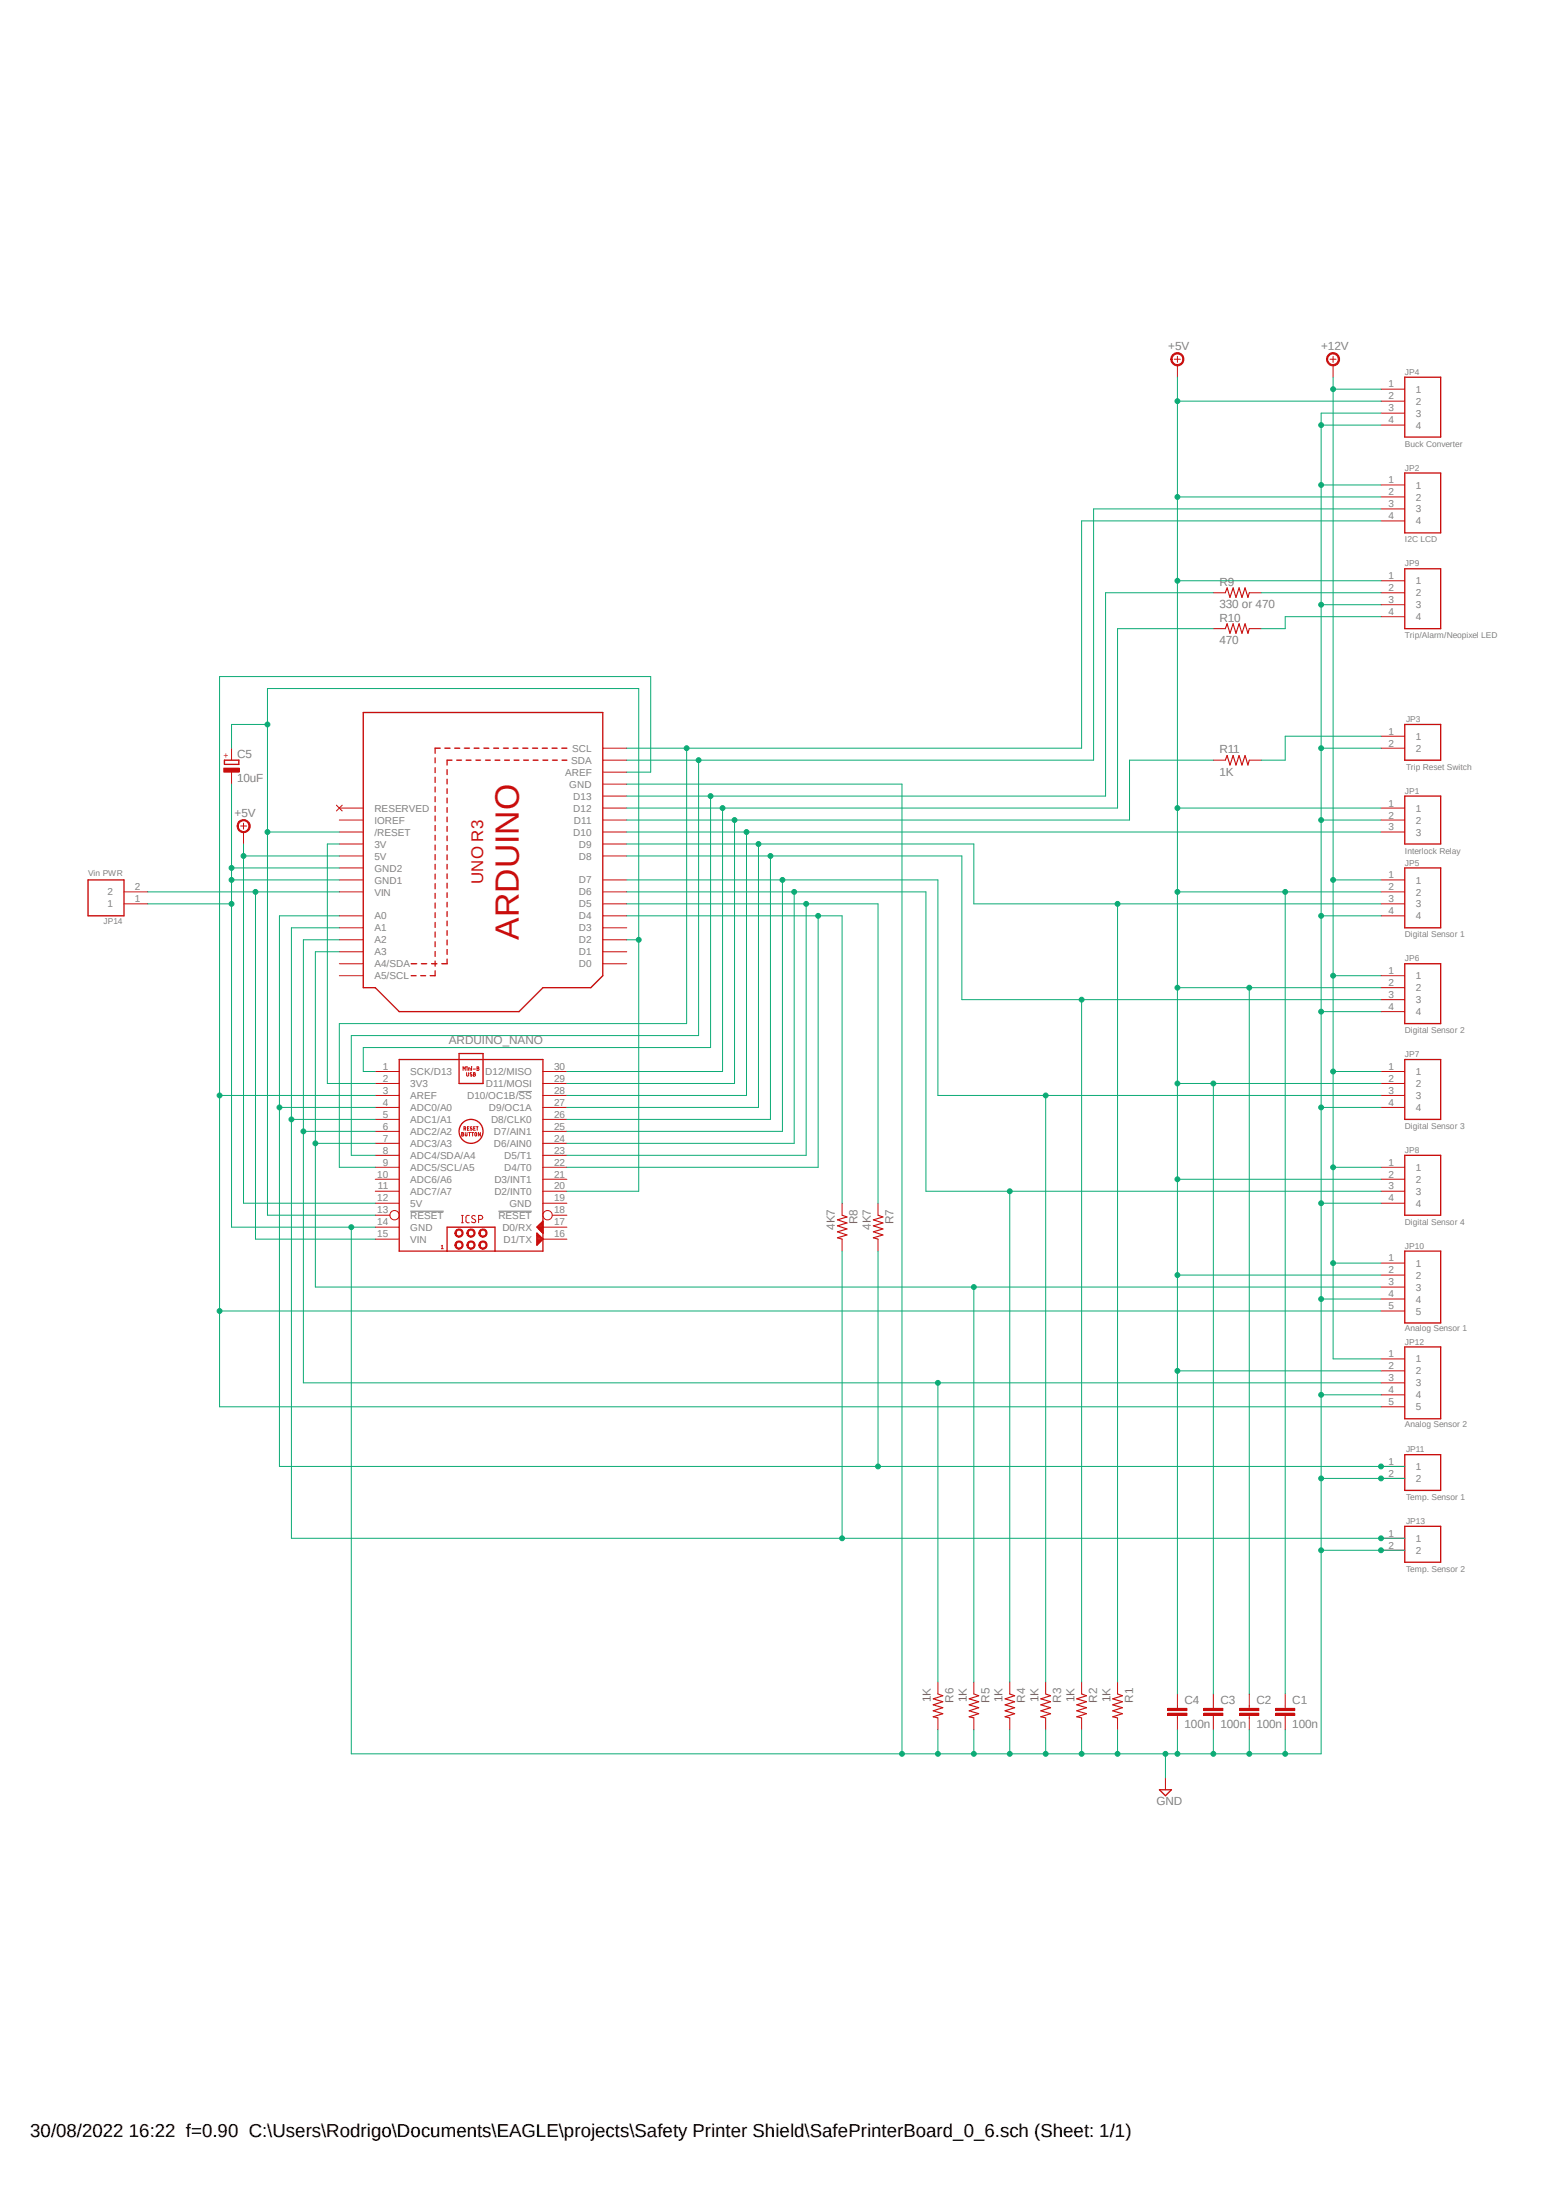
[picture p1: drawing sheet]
<svg xmlns="http://www.w3.org/2000/svg" width="297mm" height="420mm" viewBox="0 0 297 420" stroke-linecap="round" stroke-linejoin="round" font-family="sans-serif">
<path d="M16.4 64.6l270.2 280.5M286.6 64.6l-270.2 280.5" fill="none" stroke="#fff" stroke-width=".19"/>
<path d="M99 208.4h2.5M78.3 231.2h6.4M95.1 231.2h6.4" fill="none" stroke="#808080" stroke-width=".19"/>
<g fill="none" stroke="#c90d0c" stroke-width=".25">
<path d="M69.3 136h45.8v50.3l-2.3 2.3h-9.2l-4.5 4.5h-22.9l-4.6-4.5h-2.3zM83.1 144.7v.9M83.1 146.6v.9M83.1 148.4v1M83.1 150.2v1M83.1 152.1v.9M83.1 153.9v1M83.1 155.8v.9M83.1 157.6v1M83.1 159.5v.9M84 142.8h-.9v1M84.9 142.8h1"/>
<path d="M85.3 146.9v1M85.3 148.8v.8M85.3 150.6v.9M85.3 152.4v.9M85.3 154.2v.9M85.3 156v.9M85.3 157.8v.9M85.3 159.6v.9M86.3 145.1h-1v.9M86.8 142.8h1M87.2 145.1h.9M88.6 142.8h1"/>
<path d="M89 145.1h.9M90.5 142.8h.9M90.8 145.1h.9M92.4 142.8h.9M92.7 145.1h.9M94.2 142.8h1M94.5 145.1h.9M96.1 142.8h.9M96.3 145.1h.9M98 142.8h.9M98.1 145.1h1M99.8 142.8h1"/>
<path d="M99.9 145.1h1M101.6 142.8h1M101.8 145.1h.9M103.5 142.8h1M103.6 145.1h1M105.4 142.8h.9M105.5 145.1h.9M107.2 142.8h1M107.3 145.1h.9M83.1 161.3v1M83.1 163.2v.9M83.1 165v.9"/>
<path d="M83.1 166.9v.9M83.1 168.7v1M83.1 170.6v.9M83.1 172.4v1M83.1 174.2v1M83.1 176.1v.9M83.1 177.9v1M83.1 179.8v.9M85.3 161.4v.9M85.3 163.2v.9M85.3 165v.9M85.3 166.8v.9"/>
<path d="M85.3 168.6v.9M85.3 170.4v.9M85.3 172.3v.8M85.3 174v1M85.3 175.9v.8M85.3 177.7v.9M85.3 179.5v.9M78.5 186.3h.9M78.5 184h1M80.3 186.3h.9M80.4 184h1M82.4 184h1"/>
<path d="M83.1 181.7v.9M83.1 183.5v.9M83.1 185.3v1h-1M85.3 181.3v.9M85.3 183.1v.9h-1"/>
</g>
<g fill="none" stroke="#c90d0c" stroke-width=".19">
<path d="M45.9 157.7h1.2M46.5 157.1v1.2M64.2 153.7l1.1 1.1M64.8 158.8h4.5M64.8 156.5h4.5M64.8 154.3h4.5M65.3 153.7l-1.1 1.1M115.1 158.8h4.5M115.1 156.5h4.5M115.1 154.3h4.5M115.1 152h4.5M115.1 149.7h4.5"/>
<path d="M115.1 147.4h4.5M115.1 142.8h4.5M115.1 145.1h4.5M64.8 179.4h4.5M64.8 177.1h4.5M64.8 174.8h4.5M64.8 170.3h4.5M64.8 168h4.5M64.8 163.4h4.5M64.8 161.1h4.5M64.8 165.7h4.5M115.1 179.4h4.5"/>
<path d="M115.1 177.1h4.5M115.1 174.8h4.5M115.1 172.6h4.5M115.1 170.3h4.5M115.1 168h4.5M115.1 163.4h4.5M115.1 161.1h4.5M64.8 184h4.5M64.8 181.7h4.5M64.8 186.3h4.5M115.1 184h4.5M115.1 181.7h4.5"/>
</g>
<path d="M45.6 156.8a1.27 1.27 0 0 1 2 .2 1.27 1.27 0 0 1-.7 1.9 1.27 1.27 0 0 1-1.6-1.2h.2a1.02 1.02 0 0 1 1.4-1 1.02 1.02 0 0 1 .3 1.7 1.02 1.02 0 0 1-1.6-.3l-.1-.4h-.2z" fill-rule="evenodd" fill="#c90d0c"/>
<path d="M253.9 68.6h1.1M254.5 68v1.2M45.6 156.8a1.27 1.27 0 0 1 2 .2 1.27 1.27 0 0 1-.7 1.9 1.27 1.27 0 0 1-1.6-1.2h.2a1.02 1.02 0 0 1 1.4-1 1.02 1.02 0 0 1 .3 1.7 1.02 1.02 0 0 1-1.6-.3l-.1-.4h-.2zM46.5 158.8v2.3" fill="none" stroke="#c90d0c" stroke-width=".19"/>
<path d="M253.5 67.7a1.26 1.26 0 0 1 2 .2 1.26 1.26 0 0 1-.7 1.9 1.26 1.26 0 0 1-1.6-1.2h.2a1.02 1.02 0 0 1 1.4-1 1.02 1.02 0 0 1 .4 1.7 1.02 1.02 0 0 1-1.7-.3l-.1-.4h-.2z" fill-rule="evenodd" fill="#c90d0c"/>
<path d="M224.2 68.6h1.1M224.7 68v1.2M253.5 67.7a1.26 1.26 0 0 1 2 .2 1.26 1.26 0 0 1-.7 1.9 1.26 1.26 0 0 1-1.6-1.2h.2a1.02 1.02 0 0 1 1.4-1 1.02 1.02 0 0 1 .4 1.7 1.02 1.02 0 0 1-1.7-.3l-.1-.4h-.2zM254.5 69.7v2.3" fill="none" stroke="#c90d0c" stroke-width=".19"/>
<path d="M223.8 67.7a1.26 1.26 0 0 1 2 .2 1.26 1.26 0 0 1-.7 1.9 1.26 1.26 0 0 1-1.6-1.2h.2a1.03 1.03 0 0 1 1.5-.9 1.03 1.03 0 0 1 .2 1.8 1.03 1.03 0 0 1-1.6-.5l-.1-.4h-.2z" fill-rule="evenodd" fill="#c90d0c"/>
<g fill="none" stroke="#c90d0c" stroke-width=".19">
<path d="M223.8 67.7a1.26 1.26 0 0 1 2 .2 1.26 1.26 0 0 1-.7 1.9 1.26 1.26 0 0 1-1.6-1.2h.2a1.03 1.03 0 0 1 1.5-.9 1.03 1.03 0 0 1 .2 1.8 1.03 1.03 0 0 1-1.6-.5l-.1-.4h-.2zM224.7 69.7v2.3M71.6 218.3h4.6M71.6 216h4.6M71.6 213.7h4.6M71.6 211.4h4.6M71.6 209.1h4.6M71.6 206.8h4.6M71.6 204.6h4.6M88.1 216.2l.4 .1-.2 .2 .2 .2-.2 .2h-.2zM88.1 216.5h.2M88.4 204.3v-.6l.2 .3 .2-.3v.6"/>
<path d="M88.6 215.5l.3-.1v-.3h-.3v.7M88.8 215.5l.1 .3M88.8 216.2l.1 .7 .3-.1v-.6M89.1 204.8l.1 .6h.2l.1-.6M89.2 203.7h.1M89.2 203.9v.4M89.2 215.4h.3M89.5 204.3v-.4h.2v.4M89.5 216.2h.3M89.5 215.1h-.3v.7h.3M89.6 216.2v.7M90 203.7h.1"/>
<path d="M90 203.9v.4M90 216.2h.4M90 204.8h-.1l-.2 .2 .3 .1 .1 .3h-.4M90.1 215.1h-.2l-.1 .2 .3 .4h-.4M90.2 216.2v.7M90.3 204.1h.5M90.4 204.8l.3 .1-.1 .2 .2 .2-.2 .1h-.2zM90.4 205.1h.2M90.4 215.4h.2M90.7 216.3h.3v.5l-.2 .1-.2-.2zM90.7 215.1h-.3v.7h.3M90.9 215.1h.4"/>
<path d="M91.1 203.7l.3 .1-.1 .2 .1 .2-.1 .1h-.2zM91.1 204h.2M91.1 215.1v.7M91.7 216.2v.7l-.4-.7v.7M103.6 218.3h4.6M103.6 216h4.6M103.6 213.7h4.6M103.6 211.4h4.6M103.6 209.1h4.6M103.6 206.8h4.6M103.6 204.6h4.6M71.6 236.6h4.6"/>
<path d="M71.6 234.3h4.6M71.6 232h2.8M71.6 229.7h4.6M71.6 227.4h4.6M71.6 225.1h4.6M71.6 222.8h4.6M71.6 220.6h4.6M88.1 233.4h.3M88.1 232h.3M88.3 232v1.4M89.6 232l-.5 .1-.2 .3 .1 .9 .6 .1M90.7 232.2a.35 .35 0 0 0-.5-.1 .35 .35 0 0 0 0 .5l.4 .2a.31 .31 0 0 1 .2 .4 .31 .31 0 0 1-.3 .2l-.5-.1"/>
<path d="M91.4 232.8h.4l.3-.2a.41 .41 0 0 0-.3-.6h-.4v1.4M103.6 236.6h4.6M103.6 234.3h4.6M103.6 229.7h4.6M103.6 227.4h4.6M103.6 225.1h4.6M103.6 222.8h4.6M103.6 220.6h4.6M105.4 232h2.8M160.7 229.7v2.3M160.7 236.6v2.2M167.6 229.7v2.3"/>
<path d="M167.6 236.6v2.2M179 321.1v2.3M179 328v2.2M185.9 321.1v2.3M185.9 328v2.2M192.7 321.1v2.3M192.7 328v2.2M199.6 321.1v2.3M199.6 328v2.2M206.5 321.1v2.3M206.5 328v2.2M213.3 321.1v2.3"/>
<path d="M213.3 328v2.2M222.5 339.4v2.3M222.9 327.1h3.7v.4h-3.7zM222.9 326.1h3.7v.5h-3.7zM224.7 323.4v2.7M224.7 327.5v2.7M229.8 327.1h3.6v.4h-3.6zM229.8 326.1h3.6v.5h-3.6zM231.6 323.4v2.7M231.6 327.5v2.7M236.6 327.1h3.7v.4h-3.7zM236.6 326.1h3.7v.5h-3.7z"/>
<path d="M238.5 323.4v2.7M238.5 327.5v2.7M243.5 327.1h3.6v.4h-3.6zM243.5 326.1h3.6v.5h-3.6zM245.3 323.4v2.7M245.3 327.5v2.7"/>
<circle cx="75.3" cy="232" r=".89"/>
<circle cx="104.5" cy="232" r=".89"/>
</g>
<g fill="none" stroke="#c90d0c" stroke-width=".25">
<path d="M76.2 202.3h27.4v36.5h-27.4zM87.6 201.1h4.6v5.7h-4.6zM85.3 238.8v-4.5h9.2v4.5M221.3 341.7h2.3l-1.1 1.1z"/>
<circle cx="89.9" cy="216" r="2.29"/>
</g>
<path d="M222.9 327.3h3.7M222.9 326.3h3.7M229.8 327.3h3.6M229.8 326.3h3.6M236.6 327.3h3.7M236.6 326.3h3.7M243.5 327.3h3.6M243.5 326.3h3.6" fill="none" stroke="#c90d0c" stroke-width=".42"/>
<path d="M160.7 232l1 .3-1.8 .6 1.8 .6-1.8 .5 1.8 .6-1.8 .6 1.8 .6-1.8 .5 .8 .3M167.6 232l.9 .3-1.8 .6 1.8 .6-1.8 .5 1.8 .6-1.8 .6 1.8 .6-1.8 .5 .9 .3M179 323.4l1 .3-1.9 .6 1.9 .6-1.9 .6 1.9 .5-1.9 .6 1.9 .6-1.9 .5 .9 .3M185.9 323.4l.9 .3-1.8 .6 1.8 .6-1.8 .6 1.8 .5-1.8 .6 1.8 .6-1.8 .5 .9 .3M192.7 323.4l1 .3-1.8 .6 1.8 .6-1.8 .6 1.8 .5-1.8 .6 1.8 .6-1.8 .5 .8 .3M199.6 323.4l.9 .3-1.8 .6 1.8 .6-1.8 .6 1.8 .5-1.8 .6 1.8 .6-1.8 .5 .9 .3M206.5 323.4l.9 .3-1.9 .6 1.9 .6-1.9 .6 1.9 .5-1.9 .6 1.9 .6-1.9 .5 1 .3M213.3 323.4l.9 .3-1.8 .6 1.8 .6-1.8 .6 1.8 .5-1.8 .6 1.8 .6-1.8 .5 .9 .3" fill="none" stroke="#c90d0c" stroke-width=".21"/>
<path d="M91.7 234.7a.8 .8 0 0 1 1.2 .4 .8 .8 0 0 1-.5 1.1 .8 .8 0 0 1-1-.8h.3a.56 .56 0 0 1 .8-.5 .56 .56 0 0 1 .1 1 .56 .56 0 0 1-.9-.2v-.3h-.3z" fill-rule="evenodd" fill="#c90d0c"/>
<path d="M91.7 234.7a.8 .8 0 0 1 1.2 .4 .8 .8 0 0 1-.5 1.1 .8 .8 0 0 1-1-.8h.3a.56 .56 0 0 1 .8-.5 .56 .56 0 0 1 .1 1 .56 .56 0 0 1-.9-.2v-.3h-.3z" fill="none" stroke="#c90d0c" stroke-width=".19"/>
<path d="M89.5 237a.8 .8 0 0 1 1.1 .4 .8 .8 0 0 1-.5 1.1 .8 .8 0 0 1-1-.8h.3a.56 .56 0 0 1 .8-.5 .56 .56 0 0 1 .1 .9 .56 .56 0 0 1-.9-.1v-.3h-.3z" fill-rule="evenodd" fill="#c90d0c"/>
<path d="M89.5 237a.8 .8 0 0 1 1.1 .4 .8 .8 0 0 1-.5 1.1 .8 .8 0 0 1-1-.8h.3a.56 .56 0 0 1 .8-.5 .56 .56 0 0 1 .1 .9 .56 .56 0 0 1-.9-.1v-.3h-.3z" fill="none" stroke="#c90d0c" stroke-width=".19"/>
<path d="M87.2 237a.8 .8 0 0 1 1.1 .4 .8 .8 0 0 1-.5 1.1 .8 .8 0 0 1-1-.8h.3a.56 .56 0 0 1 .8-.5 .56 .56 0 0 1 .1 .9 .56 .56 0 0 1-.9-.1v-.3h-.3z" fill-rule="evenodd" fill="#c90d0c"/>
<path d="M87.2 237a.8 .8 0 0 1 1.1 .4 .8 .8 0 0 1-.5 1.1 .8 .8 0 0 1-1-.8h.3a.56 .56 0 0 1 .8-.5 .56 .56 0 0 1 .1 .9 .56 .56 0 0 1-.9-.1v-.3h-.3z" fill="none" stroke="#c90d0c" stroke-width=".19"/>
<path d="M91.7 237a.8 .8 0 0 1 1.2 .4 .8 .8 0 0 1-.5 1.1 .8 .8 0 0 1-1-.8h.3a.56 .56 0 0 1 .8-.5 .56 .56 0 0 1 .1 .9 .56 .56 0 0 1-.9-.1v-.3h-.3z" fill-rule="evenodd" fill="#c90d0c"/>
<path d="M91.7 237a.8 .8 0 0 1 1.2 .4 .8 .8 0 0 1-.5 1.1 .8 .8 0 0 1-1-.8h.3a.56 .56 0 0 1 .8-.5 .56 .56 0 0 1 .1 .9 .56 .56 0 0 1-.9-.1v-.3h-.3z" fill="none" stroke="#c90d0c" stroke-width=".19"/>
<path d="M87.2 234.7a.8 .8 0 0 1 1.1 .4 .8 .8 0 0 1-.5 1.1 .8 .8 0 0 1-1-.8h.3a.56 .56 0 0 1 .8-.5 .56 .56 0 0 1 .1 1 .56 .56 0 0 1-.9-.2v-.3h-.3z" fill-rule="evenodd" fill="#c90d0c"/>
<path d="M87.2 234.7a.8 .8 0 0 1 1.1 .4 .8 .8 0 0 1-.5 1.1 .8 .8 0 0 1-1-.8h.3a.56 .56 0 0 1 .8-.5 .56 .56 0 0 1 .1 1 .56 .56 0 0 1-.9-.2v-.3h-.3z" fill="none" stroke="#c90d0c" stroke-width=".19"/>
<path d="M89.5 234.7a.8 .8 0 0 1 1.1 .4 .8 .8 0 0 1-.5 1.1 .8 .8 0 0 1-1-.8h.3a.56 .56 0 0 1 .8-.5 .56 .56 0 0 1 .1 1 .56 .56 0 0 1-.9-.2v-.3h-.3z" fill-rule="evenodd" fill="#c90d0c"/>
<g fill="none" stroke="#c90d0c" stroke-width=".19">
<path d="M263.6 74.3h4.5M263.6 76.6h4.5M263.6 78.9h4.5M263.6 92.6h4.5M263.6 94.9h4.5M263.6 97.2h4.5M263.6 99.4h4.5M263.6 81.2h4.5M231.6 113.2h2.3M238.5 113.2h2.2M231.6 145.1h2.3M238.5 145.1h2.2"/>
<path d="M263.6 154.3h4.5M263.6 156.5h4.5M263.6 158.8h4.5M23.7 170.3h4.5M23.7 172.6h4.5M263.6 168h4.5M263.6 170.3h4.5M263.6 172.6h4.5M263.6 174.8h4.5M263.6 186.3h4.5M263.6 188.6h4.5M263.6 190.8h4.5"/>
<path d="M263.6 193.1h4.5M263.6 204.6h4.5M263.6 206.8h4.5M263.6 209.1h4.5M263.6 211.4h4.5M84.2 237.9l.2-.2v.7M84.2 238.4h.4M89.5 234.7a.8 .8 0 0 1 1.1 .4 .8 .8 0 0 1-.5 1.1 .8 .8 0 0 1-1-.8h.3a.56 .56 0 0 1 .8-.5 .56 .56 0 0 1 .1 1 .56 .56 0 0 1-.9-.2v-.3h-.3zM263.6 222.8h4.5M263.6 225.1h4.5M263.6 227.4h4.5M263.6 229.7h4.5"/>
<path d="M263.6 241.1h4.5M263.6 243.4h4.5M263.6 245.7h4.5M263.6 248h4.5M263.6 250.3h4.5M263.6 259.4h4.5M263.6 280h4.5M263.6 261.7h4.5M263.6 264h4.5M263.6 266.3h4.5M263.6 268.6h4.5M263.6 282.2h4.5"/>
<path d="M263.6 293.7h4.5M263.6 296h4.5"/>
</g>
<g fill="none" stroke="#c90d0c" stroke-width=".25">
<path d="M268.1 72h6.9v11.4h-6.9zM268.1 90.3h6.9v11.4h-6.9zM42.8 145.1h2.8v.8h-2.8zM268.1 152h6.9v9.1h-6.9zM16.8 168h6.9v6.8h-6.9zM268.1 165.7h6.9v11.4h-6.9zM268.1 184h6.9v11.4h-6.9zM268.1 202.3h6.9v11.4h-6.9zM102.5 235.4l1.1 1.2-1.1 1.1zM102.5 237.7h.1M102.5 237.5h.2M102.5 237.4h.3"/>
<path d="M102.5 237.2h.5M102.5 237h.7M102.5 236.9h.8M102.5 236.7h1M102.5 236.5h1.1M102.5 236.3h.9M102.5 236.2h.8M102.5 236h.6M102.5 235.9h.5M102.5 235.7h.3M102.5 235.5h.1M102.5 234.2h1.1"/>
<path d="M102.6 234.4h1M102.7 234.1h.9M102.7 234.5h.9M102.9 233.9h.7M102.9 234.7h.7M103 233.7h.6M103.1 234.9h.5M103.2 233.6h.4M103.3 235h.3M103.4 233.4h.2M103.4 235.2h.2M103.5 233.2h.1"/>
<path d="M103.6 235.4h.1M103.6 233.1v2.3l-1.1-1.1zM268.1 220.6h6.9v11.4h-6.9zM268.1 238.8h6.9v13.8h-6.9zM268.1 257.1h6.9v13.7h-6.9zM268.1 277.7h6.9v6.8h-6.9zM268.1 291.4h6.9v6.8h-6.9z"/>
</g>
<path d="M233.9 113.2l.3-1 .6 1.8 .6-1.8 .5 1.8 .6-1.8 .6 1.8 .6-1.8 .5 1.8 .3-.8M233.9 145.1l.3-.9 .6 1.8 .6-1.8 .5 1.8 .6-1.8 .6 1.8 .6-1.8 .5 1.8 .3-.9" fill="none" stroke="#c90d0c" stroke-width=".21"/>
<path d="M42.7 146.6h3v.8h-3z" fill-rule="evenodd" fill="#c90d0c"/>
<path d="M263.6 110.9h4.5M263.6 113.2h4.5M263.6 115.4h4.5M263.6 117.7h4.5M231.6 120h2.3M238.5 120h2.2M42.7 146.6h3v.8h-3zM44.2 142.8v2.3M44.2 147.4v2.3M263.6 140.5h4.5M263.6 142.8h4.5" fill="none" stroke="#c90d0c" stroke-width=".19"/>
<path d="M268.1 108.6h6.9v11.4h-6.9zM268.1 138.3h6.9v6.8h-6.9z" fill="none" stroke="#c90d0c" stroke-width=".25"/>
<path d="M233.9 120l.3-.9 .6 1.8 .6-1.8 .5 1.8 .6-1.8 .6 1.8 .6-1.8 .5 1.8 .3-.9" fill="none" stroke="#c90d0c" stroke-width=".21"/>
<path d="M46.5 163.4h18.3M46.5 161.1v68.6h25.1" fill="none" stroke="#0dab76" stroke-width=".19"/>
<circle cx="46.5" cy="163.4" r=".46" fill="#0dab76"/>
<g fill="none" stroke="#0dab76" stroke-width=".19">
<path d="M224.7 72v116.6M224.7 170.3h38.9"/>
<circle cx="46.5" cy="163.4" r=".46"/>
</g>
<circle cx="224.7" cy="170.3" r=".46" fill="#0dab76"/>
<g fill="none" stroke="#0dab76" stroke-width=".19">
<path d="M263.6 188.6h-38.9v18.2"/>
<circle cx="224.7" cy="170.3" r=".46"/>
</g>
<circle cx="224.7" cy="188.6" r=".46" fill="#0dab76"/>
<g fill="none" stroke="#0dab76" stroke-width=".19">
<path d="M224.7 206.8h6.9"/>
<circle cx="224.7" cy="188.6" r=".46"/>
</g>
<circle cx="224.7" cy="154.3" r=".46" fill="#0dab76"/>
<g fill="none" stroke="#0dab76" stroke-width=".19">
<path d="M224.7 154.3h38.9M224.7 206.8v18.3h38.9M231.6 206.8h32"/>
<circle cx="224.7" cy="154.3" r=".46"/>
</g>
<circle cx="224.7" cy="206.8" r=".46" fill="#0dab76"/>
<g fill="none" stroke="#0dab76" stroke-width=".19">
<path d="M245.3 170.3v153.1"/>
<circle cx="224.7" cy="206.8" r=".46"/>
</g>
<circle cx="245.3" cy="170.3" r=".46" fill="#0dab76"/>
<g fill="none" stroke="#0dab76" stroke-width=".19">
<path d="M238.5 188.6v134.8"/>
<circle cx="245.3" cy="170.3" r=".46"/>
</g>
<circle cx="238.5" cy="188.6" r=".46" fill="#0dab76"/>
<g fill="none" stroke="#0dab76" stroke-width=".19">
<path d="M231.6 206.8v116.6"/>
<circle cx="238.5" cy="188.6" r=".46"/>
</g>
<circle cx="231.6" cy="206.8" r=".46" fill="#0dab76"/>
<circle cx="231.6" cy="206.8" r=".46" fill="none" stroke="#0dab76" stroke-width=".19"/>
<circle cx="224.7" cy="225.1" r=".46" fill="#0dab76"/>
<g fill="none" stroke="#0dab76" stroke-width=".19">
<path d="M224.7 225.1v98.3M224.7 243.4h38.9"/>
<circle cx="224.7" cy="225.1" r=".46"/>
</g>
<circle cx="224.7" cy="243.4" r=".46" fill="#0dab76"/>
<g fill="none" stroke="#0dab76" stroke-width=".19">
<path d="M224.7 261.7h38.9"/>
<circle cx="224.7" cy="243.4" r=".46"/>
</g>
<circle cx="224.7" cy="261.7" r=".46" fill="#0dab76"/>
<g fill="none" stroke="#0dab76" stroke-width=".19">
<path d="M224.7 76.6h38.9"/>
<circle cx="224.7" cy="261.7" r=".46"/>
</g>
<circle cx="224.7" cy="76.6" r=".46" fill="#0dab76"/>
<g fill="none" stroke="#0dab76" stroke-width=".19">
<path d="M224.7 110.9h38.9"/>
<circle cx="224.7" cy="76.6" r=".46"/>
</g>
<circle cx="224.7" cy="110.9" r=".46" fill="#0dab76"/>
<g fill="none" stroke="#0dab76" stroke-width=".19">
<path d="M224.7 94.9h38.9"/>
<circle cx="224.7" cy="110.9" r=".46"/>
</g>
<circle cx="224.7" cy="94.9" r=".46" fill="#0dab76"/>
<g fill="none" stroke="#0dab76" stroke-width=".19">
<path d="M211 113.2v38.8h-91.4M135.6 152v48h-66.3v4.6h2.3"/>
<circle cx="224.7" cy="94.9" r=".46"/>
</g>
<circle cx="135.6" cy="152" r=".46" fill="#0dab76"/>
<g fill="none" stroke="#0dab76" stroke-width=".19">
<path d="M211 113.2h20.6M140.2 156.5v50.3M215.6 145.1v11.4h-96"/>
<circle cx="135.6" cy="152" r=".46"/>
</g>
<circle cx="140.2" cy="156.5" r=".46" fill="#0dab76"/>
<g fill="none" stroke="#0dab76" stroke-width=".19">
<path d="M206.5 99.4v43.4h-86.9M131.1 142.8v52.6h-66.3v27.4h6.8M215.6 145.1h16M108.2 206.8h32"/>
<circle cx="140.2" cy="156.5" r=".46"/>
</g>
<circle cx="131.1" cy="142.8" r=".46" fill="#0dab76"/>
<g fill="none" stroke="#0dab76" stroke-width=".19">
<path d="M206.5 99.4h57.1M208.7 97.2v47.9h-89.1M133.3 145.1v52.6h-66.2v22.9h4.5"/>
<circle cx="131.1" cy="142.8" r=".46"/>
</g>
<circle cx="133.4" cy="145.1" r=".46" fill="#0dab76"/>
<g fill="none" stroke="#0dab76" stroke-width=".19">
<path d="M208.7 97.2h54.9M119.6 158.8h144M142.5 158.8v50.3"/>
<circle cx="133.4" cy="145.1" r=".46"/>
</g>
<circle cx="142.5" cy="158.8" r=".46" fill="#0dab76"/>
<g fill="none" stroke="#0dab76" stroke-width=".19">
<path d="M119.6 163.4h64v27.4h80M147.1 163.4v50.3M108.2 209.1h34.3"/>
<circle cx="142.5" cy="158.8" r=".46"/>
</g>
<circle cx="147.1" cy="163.4" r=".46" fill="#0dab76"/>
<g fill="none" stroke="#0dab76" stroke-width=".19">
<path d="M206.5 190.8v130.3"/>
<circle cx="147.1" cy="163.4" r=".46"/>
</g>
<circle cx="206.5" cy="190.8" r=".46" fill="#0dab76"/>
<g fill="none" stroke="#0dab76" stroke-width=".19">
<path d="M119.6 168h59.4v41.1h84.6M149.4 168v48M108.2 213.7h38.9"/>
<circle cx="206.5" cy="190.8" r=".46"/>
</g>
<circle cx="149.4" cy="168" r=".46" fill="#0dab76"/>
<g fill="none" stroke="#0dab76" stroke-width=".19">
<path d="M199.6 209.1v112"/>
<circle cx="149.4" cy="168" r=".46"/>
</g>
<circle cx="199.6" cy="209.1" r=".46" fill="#0dab76"/>
<g fill="none" stroke="#0dab76" stroke-width=".19">
<path d="M119.6 161.1h66.3v11.5h77.7M144.8 161.1v50.3M108.2 216h41.2"/>
<circle cx="199.6" cy="209.1" r=".46"/>
</g>
<circle cx="144.8" cy="161.1" r=".46" fill="#0dab76"/>
<g fill="none" stroke="#0dab76" stroke-width=".19">
<path d="M213.3 172.6v148.5"/>
<circle cx="144.8" cy="161.1" r=".46"/>
</g>
<circle cx="213.3" cy="172.6" r=".46" fill="#0dab76"/>
<g fill="none" stroke="#0dab76" stroke-width=".19">
<path d="M119.6 170.3h57.1v57.1h86.9M151.6 170.3v48M108.2 211.4h36.6"/>
<circle cx="213.3" cy="172.6" r=".46"/>
</g>
<circle cx="151.6" cy="170.3" r=".46" fill="#0dab76"/>
<g fill="none" stroke="#0dab76" stroke-width=".19">
<path d="M192.7 227.4v93.7"/>
<circle cx="151.6" cy="170.3" r=".46"/>
</g>
<circle cx="192.7" cy="227.4" r=".46" fill="#0dab76"/>
<g fill="none" stroke="#0dab76" stroke-width=".19">
<path d="M119.6 172.6h48v57.1M153.9 172.6v48M108.2 218.3h43.4"/>
<circle cx="192.7" cy="227.4" r=".46"/>
</g>
<circle cx="153.9" cy="172.6" r=".46" fill="#0dab76"/>
<g fill="none" stroke="#0dab76" stroke-width=".19">
<path d="M119.6 174.8h41.1v54.9M156.2 174.8v48M108.2 220.6h45.7"/>
<circle cx="153.9" cy="172.6" r=".46"/>
</g>
<circle cx="156.2" cy="174.8" r=".46" fill="#0dab76"/>
<g fill="none" stroke="#0dab76" stroke-width=".19">
<path d="M71.6 218.3h-11.4v27.4M108.2 222.8h48M263.6 245.7h-77.7v75.4"/>
<circle cx="156.2" cy="174.8" r=".46"/>
</g>
<circle cx="60.2" cy="218.3" r=".46" fill="#0dab76"/>
<g fill="none" stroke="#0dab76" stroke-width=".19">
<path d="M64.8 181.7h-4.6v36.6M60.2 245.7h125.7"/>
<circle cx="60.2" cy="218.3" r=".46"/>
</g>
<circle cx="185.9" cy="245.7" r=".46" fill="#0dab76"/>
<g fill="none" stroke="#0dab76" stroke-width=".19">
<path d="M64.8 179.4h-6.9v84.6h205.7M57.9 216h13.7"/>
<circle cx="185.9" cy="245.7" r=".46"/>
</g>
<circle cx="57.9" cy="216" r=".46" fill="#0dab76"/>
<g fill="none" stroke="#0dab76" stroke-width=".19">
<path d="M179 264v57.1"/>
<circle cx="57.9" cy="216" r=".46"/>
</g>
<circle cx="179" cy="264" r=".46" fill="#0dab76"/>
<g fill="none" stroke="#0dab76" stroke-width=".19">
<path d="M263.6 186.3h-9.1v18.3h9.1"/>
<circle cx="179" cy="264" r=".46"/>
</g>
<circle cx="254.5" cy="186.3" r=".46" fill="#0dab76"/>
<g fill="none" stroke="#0dab76" stroke-width=".19">
<path d="M254.5 204.6v18.2h9.1"/>
<circle cx="254.5" cy="186.3" r=".46"/>
</g>
<circle cx="254.5" cy="204.6" r=".46" fill="#0dab76"/>
<g fill="none" stroke="#0dab76" stroke-width=".19">
<path d="M254.5 222.8v18.3h9.1"/>
<circle cx="254.5" cy="204.6" r=".46"/>
</g>
<circle cx="254.5" cy="222.8" r=".46" fill="#0dab76"/>
<g fill="none" stroke="#0dab76" stroke-width=".19">
<path d="M254.5 241.1v18.3h9.1"/>
<circle cx="254.5" cy="222.8" r=".46"/>
</g>
<circle cx="254.5" cy="241.1" r=".46" fill="#0dab76"/>
<g fill="none" stroke="#0dab76" stroke-width=".19">
<path d="M254.5 72v114.3M254.5 168h9.1"/>
<circle cx="254.5" cy="241.1" r=".46"/>
</g>
<circle cx="254.5" cy="168" r=".46" fill="#0dab76"/>
<g fill="none" stroke="#0dab76" stroke-width=".19">
<path d="M254.5 74.3h9.1"/>
<circle cx="254.5" cy="168" r=".46"/>
</g>
<circle cx="254.5" cy="74.3" r=".46" fill="#0dab76"/>
<g fill="none" stroke="#0dab76" stroke-width=".19">
<path d="M119.6 149.7h52.6v185.1h50.3v4.6M263.6 193.1h-11.4v36.6M252.2 211.4h11.4"/>
<circle cx="254.5" cy="74.3" r=".46"/>
</g>
<circle cx="252.2" cy="211.4" r=".46" fill="#0dab76"/>
<g fill="none" stroke="#0dab76" stroke-width=".19">
<path d="M263.6 174.8h-11.4v18.3"/>
<circle cx="252.2" cy="211.4" r=".46"/>
</g>
<circle cx="252.2" cy="193.1" r=".46" fill="#0dab76"/>
<g fill="none" stroke="#0dab76" stroke-width=".19">
<path d="M263.6 156.5h-11.4v18.3"/>
<circle cx="252.2" cy="193.1" r=".46"/>
</g>
<circle cx="252.2" cy="174.8" r=".46" fill="#0dab76"/>
<g fill="none" stroke="#0dab76" stroke-width=".19">
<path d="M252.2 229.7h11.4M252.2 296v38.8h-29.7"/>
<circle cx="252.2" cy="174.8" r=".46"/>
</g>
<circle cx="222.5" cy="334.8" r=".46" fill="#0dab76"/>
<circle cx="222.5" cy="334.8" r=".46" fill="none" stroke="#0dab76" stroke-width=".19"/>
<circle cx="252.2" cy="229.7" r=".46" fill="#0dab76"/>
<g fill="none" stroke="#0dab76" stroke-width=".19">
<path d="M252.2 229.7v66.3M199.6 330.2v4.6"/>
<circle cx="252.2" cy="229.7" r=".46"/>
</g>
<circle cx="199.6" cy="334.8" r=".46" fill="#0dab76"/>
<g fill="none" stroke="#0dab76" stroke-width=".19">
<path d="M206.5 330.2v4.6"/>
<circle cx="199.6" cy="334.8" r=".46"/>
</g>
<circle cx="206.5" cy="334.8" r=".46" fill="#0dab76"/>
<g fill="none" stroke="#0dab76" stroke-width=".19">
<path d="M213.3 330.2v4.6"/>
<circle cx="206.5" cy="334.8" r=".46"/>
</g>
<circle cx="213.3" cy="334.8" r=".46" fill="#0dab76"/>
<g fill="none" stroke="#0dab76" stroke-width=".19">
<path d="M224.7 330.2v4.6"/>
<circle cx="213.3" cy="334.8" r=".46"/>
</g>
<circle cx="224.7" cy="334.8" r=".46" fill="#0dab76"/>
<g fill="none" stroke="#0dab76" stroke-width=".19">
<path d="M231.6 330.2v4.6"/>
<circle cx="224.7" cy="334.8" r=".46"/>
</g>
<circle cx="231.6" cy="334.8" r=".46" fill="#0dab76"/>
<g fill="none" stroke="#0dab76" stroke-width=".19">
<path d="M238.5 330.2v4.6"/>
<circle cx="231.6" cy="334.8" r=".46"/>
</g>
<circle cx="238.5" cy="334.8" r=".46" fill="#0dab76"/>
<g fill="none" stroke="#0dab76" stroke-width=".19">
<path d="M245.3 330.2v4.6"/>
<circle cx="238.5" cy="334.8" r=".46"/>
</g>
<circle cx="245.3" cy="334.8" r=".46" fill="#0dab76"/>
<g fill="none" stroke="#0dab76" stroke-width=".19">
<path d="M192.7 330.2v4.6"/>
<circle cx="245.3" cy="334.8" r=".46"/>
</g>
<circle cx="192.7" cy="334.8" r=".46" fill="#0dab76"/>
<g fill="none" stroke="#0dab76" stroke-width=".19">
<path d="M263.6 282.2h4.5"/>
<circle cx="192.7" cy="334.8" r=".46"/>
</g>
<circle cx="252.2" cy="282.2" r=".46" fill="#0dab76"/>
<g fill="none" stroke="#0dab76" stroke-width=".19">
<path d="M252.2 282.2h11.4M263.6 296h4.5"/>
<circle cx="252.2" cy="282.2" r=".46"/>
</g>
<circle cx="252.2" cy="296" r=".46" fill="#0dab76"/>
<g fill="none" stroke="#0dab76" stroke-width=".19">
<path d="M252.2 266.3h11.4M252.2 296h11.4"/>
<circle cx="252.2" cy="296" r=".46"/>
</g>
<circle cx="252.2" cy="266.3" r=".46" fill="#0dab76"/>
<g fill="none" stroke="#0dab76" stroke-width=".19">
<path d="M252.2 248h11.4"/>
<circle cx="252.2" cy="266.3" r=".46"/>
</g>
<circle cx="252.2" cy="248" r=".46" fill="#0dab76"/>
<circle cx="252.2" cy="248" r=".46" fill="none" stroke="#0dab76" stroke-width=".19"/>
<circle cx="252.2" cy="156.5" r=".46" fill="#0dab76"/>
<g fill="none" stroke="#0dab76" stroke-width=".19">
<path d="M252.2 115.4v41.1M252.2 142.8h11.4"/>
<circle cx="252.2" cy="156.5" r=".46"/>
</g>
<circle cx="252.2" cy="142.8" r=".46" fill="#0dab76"/>
<g fill="none" stroke="#0dab76" stroke-width=".19">
<path d="M185.9 330.2v4.6"/>
<circle cx="252.2" cy="142.8" r=".46"/>
</g>
<circle cx="185.9" cy="334.8" r=".46" fill="#0dab76"/>
<g fill="none" stroke="#0dab76" stroke-width=".19">
<path d="M179 330.2v4.6"/>
<circle cx="185.9" cy="334.8" r=".46"/>
</g>
<circle cx="179" cy="334.8" r=".46" fill="#0dab76"/>
<g fill="none" stroke="#0dab76" stroke-width=".19">
<path d="M263.6 78.9h-11.4v36.5M252.2 81.2h11.4"/>
<circle cx="179" cy="334.8" r=".46"/>
</g>
<circle cx="252.2" cy="81.2" r=".46" fill="#0dab76"/>
<circle cx="252.2" cy="81.2" r=".46" fill="none" stroke="#0dab76" stroke-width=".19"/>
<circle cx="263.6" cy="282.2" r=".46" fill="#0dab76"/>
<circle cx="263.6" cy="282.2" r=".46" fill="none" stroke="#0dab76" stroke-width=".19"/>
<circle cx="263.6" cy="296" r=".46" fill="#0dab76"/>
<g fill="none" stroke="#0dab76" stroke-width=".19">
<path d="M71.6 234.3h-4.5v100.5h105.1"/>
<circle cx="263.6" cy="296" r=".46"/>
</g>
<circle cx="172.2" cy="334.8" r=".46" fill="#0dab76"/>
<g fill="none" stroke="#0dab76" stroke-width=".19">
<path d="M64.8 165.7h-20.6v68.6h22.9"/>
<circle cx="172.2" cy="334.8" r=".46"/>
</g>
<circle cx="67.1" cy="234.3" r=".46" fill="#0dab76"/>
<g fill="none" stroke="#0dab76" stroke-width=".19">
<path d="M44.2 168h20.6"/>
<circle cx="67.1" cy="234.3" r=".46"/>
</g>
<circle cx="44.2" cy="168" r=".46" fill="#0dab76"/>
<g fill="none" stroke="#0dab76" stroke-width=".19">
<path d="M28.2 172.6h16"/>
<circle cx="44.2" cy="168" r=".46"/>
</g>
<circle cx="44.2" cy="172.6" r=".46" fill="#0dab76"/>
<g fill="none" stroke="#0dab76" stroke-width=".19">
<path d="M44.2 149.7v16"/>
<circle cx="44.2" cy="172.6" r=".46"/>
</g>
<circle cx="44.2" cy="165.7" r=".46" fill="#0dab76"/>
<g fill="none" stroke="#0dab76" stroke-width=".19">
<path d="M252.2 115.4h11.4"/>
<circle cx="44.2" cy="165.7" r=".46"/>
</g>
<circle cx="252.2" cy="115.4" r=".46" fill="#0dab76"/>
<g fill="none" stroke="#0dab76" stroke-width=".19">
<path d="M252.2 92.6h11.4"/>
<circle cx="252.2" cy="115.4" r=".46"/>
</g>
<circle cx="252.2" cy="92.6" r=".46" fill="#0dab76"/>
<g fill="none" stroke="#0dab76" stroke-width=".19">
<path d="M64.8 174.8h-11.5v105.2h214.8M53.3 211.4h18.3M167.6 238.8v41.2"/>
<circle cx="252.2" cy="92.6" r=".46"/>
</g>
<circle cx="53.3" cy="211.4" r=".46" fill="#0dab76"/>
<circle cx="53.3" cy="211.4" r=".46" fill="none" stroke="#0dab76" stroke-width=".19"/>
<circle cx="167.6" cy="280" r=".46" fill="#0dab76"/>
<circle cx="167.6" cy="280" r=".46" fill="none" stroke="#0dab76" stroke-width=".19"/>
<circle cx="263.6" cy="280" r=".46" fill="#0dab76"/>
<g fill="none" stroke="#0dab76" stroke-width=".19">
<path d="M64.8 177.1h-9.2v116.6h212.5M55.6 213.7h16M160.7 238.8v54.9"/>
<circle cx="263.6" cy="280" r=".46"/>
</g>
<circle cx="160.7" cy="293.7" r=".46" fill="#0dab76"/>
<circle cx="160.7" cy="293.7" r=".46" fill="none" stroke="#0dab76" stroke-width=".19"/>
<circle cx="55.6" cy="213.7" r=".46" fill="#0dab76"/>
<circle cx="55.6" cy="213.7" r=".46" fill="none" stroke="#0dab76" stroke-width=".19"/>
<circle cx="263.6" cy="293.7" r=".46" fill="#0dab76"/>
<g fill="none" stroke="#0dab76" stroke-width=".19">
<path d="M51.1 138.3v93.7h20.5M51.1 158.8h13.7"/>
<circle cx="263.6" cy="293.7" r=".46"/>
</g>
<circle cx="51.1" cy="158.8" r=".46" fill="#0dab76"/>
<g fill="none" stroke="#0dab76" stroke-width=".19">
<path d="M51.1 131.4v6.9h-6.9v4.5"/>
<circle cx="51.1" cy="158.8" r=".46"/>
</g>
<circle cx="51.1" cy="138.3" r=".46" fill="#0dab76"/>
<g fill="none" stroke="#0dab76" stroke-width=".19">
<path d="M51.1 131.4h70.8v96h-13.7M119.6 179.4h2.3"/>
<circle cx="51.1" cy="138.3" r=".46"/>
</g>
<circle cx="121.9" cy="179.4" r=".46" fill="#0dab76"/>
<g fill="none" stroke="#0dab76" stroke-width=".19">
<path d="M28.2 170.3h36.6M48.8 170.3v66.3h22.8"/>
<circle cx="121.9" cy="179.4" r=".46"/>
</g>
<circle cx="48.8" cy="170.3" r=".46" fill="#0dab76"/>
<g fill="none" stroke="#0dab76" stroke-width=".19">
<path d="M119.6 147.4h4.6v-18.2h-82.3v121.1h221.7M41.9 209.1h29.7"/>
<circle cx="48.8" cy="170.3" r=".46"/>
</g>
<circle cx="41.9" cy="209.1" r=".46" fill="#0dab76"/>
<g fill="none" stroke="#0dab76" stroke-width=".19">
<path d="M41.9 250.3v18.3h221.7"/>
<circle cx="41.9" cy="209.1" r=".46"/>
</g>
<circle cx="41.9" cy="250.3" r=".46" fill="#0dab76"/>
<g fill="none" stroke="#0dab76" stroke-width=".19">
<path d="M240.7 113.2h22.9M231.6 120h-18.3v34.3h-93.7M137.9 154.3v50.3h-29.7M263.6 140.5h-18.3v4.6h-4.6M64.8 161.1h-2.3v45.7h9.1"/>
<circle cx="41.9" cy="250.3" r=".46"/>
</g>
<circle cx="137.9" cy="154.3" r=".46" fill="#0dab76"/>
<g fill="none" stroke="#0dab76" stroke-width=".19">
<path d="M263.6 117.7h-18.3v2.3h-4.6"/>
<circle cx="137.9" cy="154.3" r=".46"/>
</g>
<text font-size="6.4" fill="#c90d0c" x="99.1" y="179.4" transform="rotate(-90 99.1 179.4)">ARDUINO</text>
<text font-size="3.6" x="5.8" y="408">30/08/2022 16:22 f=0.90 C:\Users\Rodrigo\Documents\EAGLE\projects\Safety Printer Shield\SafePrinterBoard_0_6.sch (Sheet: 1/1)</text>
<text font-size="3.2" fill="#c90d0c" x="92.2" y="168.7" transform="rotate(-90 92.2 168.7)">UNO R3</text>
<g font-size="2.2" fill="#808080">
<text x="223" y="66.9">+5V</text>
<text x="252.2" y="66.9">+12V</text>
<text x="232.7" y="111.8">R9</text>
<text x="232.7" y="116.1">330 or 470</text>
<text x="232.7" y="118.7">R10</text>
<text x="232.7" y="123">470</text>
<text x="232.7" y="143.8">R11</text>
<text x="45.3" y="149.3">10uF</text>
<text x="45.3" y="144.7">C5</text>
<text x="232.7" y="148.1">1K</text>
<text x="44.8" y="156">+5V</text>
<text x="85.7" y="199.3">ARDUINO_NANO</text>
<text x="163.7" y="233.7" transform="rotate(-90 163.7 233.7)">R8</text>
<text x="170.6" y="233.7" transform="rotate(-90 170.6 233.7)">R7</text>
<text x="159.4" y="234.8" transform="rotate(-90 159.4 234.8)">4K7</text>
<text x="166.2" y="234.8" transform="rotate(-90 166.2 234.8)">4K7</text>
<text x="177.7" y="325" transform="rotate(-90 177.7 325)">1K</text>
<text x="182" y="325.1" transform="rotate(-90 182 325.1)">R6</text>
<text x="184.5" y="325" transform="rotate(-90 184.5 325)">1K</text>
<text x="188.8" y="325.1" transform="rotate(-90 188.8 325.1)">R5</text>
<text x="191.4" y="325" transform="rotate(-90 191.4 325)">1K</text>
<text x="195.7" y="325.1" transform="rotate(-90 195.7 325.1)">R4</text>
<text x="198.2" y="325" transform="rotate(-90 198.2 325)">1K</text>
<text x="202.6" y="325.1" transform="rotate(-90 202.6 325.1)">R3</text>
<text x="205.1" y="325" transform="rotate(-90 205.1 325)">1K</text>
<text x="209.4" y="325.1" transform="rotate(-90 209.4 325.1)">R2</text>
<text x="212" y="325" transform="rotate(-90 212 325)">1K</text>
<text x="216.3" y="325.1" transform="rotate(-90 216.3 325.1)">R1</text>
<text x="226.1" y="329.9">100n</text>
<text x="226.1" y="325.3">C4</text>
<text x="233" y="329.9">100n</text>
<text x="233" y="325.3">C3</text>
<text x="239.8" y="329.9">100n</text>
<text x="239.8" y="325.3">C2</text>
<text x="246.7" y="329.9">100n</text>
<text x="246.7" y="325.3">C1</text>
<text x="220.7" y="344.6">GND</text>
</g>
<g font-size="1.9" fill="#808080">
<text x="265" y="74">1</text>
<text x="265" y="76.2">2</text>
<text x="270.3" y="75">1</text>
<text x="270.3" y="77.3">2</text>
<text x="265" y="78.5">3</text>
<text x="265" y="80.8">4</text>
<text x="270.3" y="79.5">3</text>
<text x="270.3" y="81.8">4</text>
<text x="265" y="92.2">1</text>
<text x="265" y="94.5">2</text>
<text x="270.3" y="93.3">1</text>
<text x="270.3" y="95.5">2</text>
<text x="265" y="96.8">3</text>
<text x="265" y="99.1">4</text>
<text x="270.3" y="97.8">3</text>
<text x="270.3" y="100.1">4</text>
<text x="265" y="110.5">1</text>
<text x="265" y="112.8">2</text>
<text x="270.3" y="111.6">1</text>
<text x="270.3" y="113.8">2</text>
<text x="265" y="115.1">3</text>
<text x="265" y="117.4">4</text>
<text x="270.3" y="116.1">3</text>
<text x="270.3" y="118.4">4</text>
<text x="109.2" y="143.5">SCL</text>
<text x="265" y="140.3">1</text>
<text x="265" y="142.5">2</text>
<text x="270.3" y="141.3">1</text>
<text x="270.3" y="143.6">2</text>
<text x="107.9" y="148.1">AREF</text>
<text x="109" y="145.8">SDA</text>
<text x="71.5" y="155">RESERVED</text>
<text x="108.7" y="150.4">GND</text>
<text x="109.4" y="154.9">D12</text>
<text x="109.4" y="152.7">D13</text>
<text x="265" y="154">1</text>
<text x="270.3" y="155">1</text>
<text x="71.5" y="161.8">3V</text>
<text x="71.5" y="159.6">/RESET</text>
<text x="71.5" y="157.3">IOREF</text>
<text x="109.4" y="159.5">D10</text>
<text x="109.6" y="157.2">D11</text>
<text x="110.5" y="161.8">D9</text>
<text x="265" y="156.3">2</text>
<text x="265" y="158.5">3</text>
<text x="270.3" y="157.3">2</text>
<text x="270.3" y="159.6">3</text>
<text x="71.5" y="166.4">GND2</text>
<text x="71.5" y="164.1">5V</text>
<text x="110.5" y="164.1">D8</text>
<text x="265" y="167.7">1</text>
<text x="20.5" y="173.2">1</text>
<text x="20.5" y="170.9">2</text>
<text x="25.7" y="172.3">1</text>
<text x="25.7" y="170">2</text>
<text x="71.5" y="171">VIN</text>
<text x="71.5" y="168.7">GND1</text>
<text x="110.5" y="173.2">D5</text>
<text x="110.5" y="170.9">D6</text>
<text x="110.5" y="168.7">D7</text>
<text x="265" y="170">2</text>
<text x="265" y="172.3">3</text>
<text x="270.3" y="168.7">1</text>
<text x="270.3" y="171">2</text>
<text x="270.3" y="173.2">3</text>
<text x="71.5" y="177.8">A1</text>
<text x="71.5" y="175.5">A0</text>
<text x="110.5" y="177.8">D3</text>
<text x="110.5" y="175.5">D4</text>
<text x="265" y="174.5">4</text>
<text x="270.3" y="175.5">4</text>
<text x="71.5" y="184.7">A4/SDA</text>
<text x="71.5" y="182.4">A3</text>
<text x="71.5" y="180.1">A2</text>
<text x="110.5" y="184.7">D0</text>
<text x="110.5" y="182.4">D1</text>
<text x="110.5" y="180.1">D2</text>
<text x="265" y="186">1</text>
<text x="71.5" y="186.9">A5/SCL</text>
<text x="265" y="188.3">2</text>
<text x="265" y="190.5">3</text>
<text x="270.3" y="186.9">1</text>
<text x="270.3" y="189.2">2</text>
<text x="270.3" y="191.5">3</text>
<text x="265" y="192.8">4</text>
<text x="270.3" y="193.8">4</text>
<text x="73.1" y="204.3">1</text>
<text x="73.1" y="206.5">2</text>
<text x="73.1" y="208.8">3</text>
<text x="78.3" y="205.2">SCK/D13</text>
<text x="78.3" y="207.5">3V3</text>
<text x="78.3" y="209.8">AREF</text>
<text x="89.2" y="209.8">D10/OC1B/SS</text>
<text x="92.6" y="205.2">D12/MISO</text>
<text x="92.8" y="207.5">D11/MOSI</text>
<text x="105.8" y="208.8">28</text>
<text x="105.8" y="206.5">29</text>
<text x="105.8" y="204.3">30</text>
<text x="265" y="204.3">1</text>
<text x="265" y="206.5">2</text>
<text x="265" y="208.8">3</text>
<text x="270.3" y="205.2">1</text>
<text x="270.3" y="207.5">2</text>
<text x="270.3" y="209.8">3</text>
<text x="73.1" y="211.1">4</text>
<text x="73.1" y="213.4">5</text>
<text x="73.1" y="215.6">6</text>
<text x="78.3" y="212.1">ADC0/A0</text>
<text x="78.3" y="214.4">ADC1/A1</text>
<text x="93.3" y="212.1">D9/OC1A</text>
<text x="93.7" y="214.4">D8/CLK0</text>
<text x="105.8" y="215.6">25</text>
<text x="105.8" y="213.4">26</text>
<text x="105.8" y="211.1">27</text>
<text x="265" y="211.1">4</text>
<text x="270.3" y="212.1">4</text>
<text x="73.1" y="217.9">7</text>
<text x="73.1" y="220.2">8</text>
<text x="78.3" y="216.7">ADC2/A2</text>
<text x="78.3" y="219">ADC3/A3</text>
<text x="78.3" y="221.2">ADC4/SDA/A4</text>
<text x="94.3" y="219">D6/AIN0</text>
<text x="94.3" y="216.7">D7/AIN1</text>
<text x="96.3" y="221.2">D5/T1</text>
<text x="105.8" y="220.2">23</text>
<text x="105.8" y="217.9">24</text>
<text x="72" y="224.8">10</text>
<text x="72.1" y="227.1">11</text>
<text x="73.1" y="222.5">9</text>
<text x="78.3" y="223.5">ADC5/SCL/A5</text>
<text x="78.3" y="225.8">ADC6/A6</text>
<text x="94.4" y="225.8">D3/INT1</text>
<text x="96.3" y="223.5">D4/T0</text>
<text x="105.8" y="227.1">20</text>
<text x="105.8" y="224.8">21</text>
<text x="105.8" y="222.5">22</text>
<text x="265" y="222.5">1</text>
<text x="265" y="224.8">2</text>
<text x="265" y="227.1">3</text>
<text x="270.3" y="223.5">1</text>
<text x="270.3" y="225.8">2</text>
<text x="72" y="229.4">12</text>
<text x="72" y="231.7">13</text>
<text x="72" y="233.9">14</text>
<text x="78.3" y="228.1">ADC7/A7</text>
<text x="78.3" y="230.4">5V</text>
<text x="78.3" y="232.7">RESET</text>
<text x="94.4" y="228.1">D2/INT0</text>
<text x="95.1" y="232.7">RESET</text>
<text x="97.2" y="230.4">GND</text>
<text x="105.8" y="233.9">17</text>
<text x="105.8" y="231.7">18</text>
<text x="105.8" y="229.4">19</text>
<text x="265" y="229.4">4</text>
<text x="270.3" y="228.1">3</text>
<text x="270.3" y="230.4">4</text>
<text x="72" y="236.2">15</text>
<text x="78.3" y="235">GND</text>
<text x="78.3" y="237.2">VIN</text>
<text x="95.9" y="235">D0/RX</text>
<text x="96.1" y="237.2">D1/TX</text>
<text x="105.8" y="236.2">16</text>
<text x="265" y="240.8">1</text>
<text x="265" y="243.1">2</text>
<text x="265" y="245.4">3</text>
<text x="270.3" y="241.8">1</text>
<text x="270.3" y="244.1">2</text>
<text x="265" y="247.7">4</text>
<text x="265" y="249.9">5</text>
<text x="270.3" y="246.4">3</text>
<text x="270.3" y="248.7">4</text>
<text x="270.3" y="251">5</text>
<text x="265" y="259.1">1</text>
<text x="265" y="261.4">2</text>
<text x="265" y="263.7">3</text>
<text x="270.3" y="260.1">1</text>
<text x="270.3" y="262.4">2</text>
<text x="265" y="265.9">4</text>
<text x="265" y="268.2">5</text>
<text x="270.3" y="264.7">3</text>
<text x="270.3" y="267">4</text>
<text x="270.3" y="269.2">5</text>
<text x="265" y="279.7">1</text>
<text x="265" y="281.9">2</text>
<text x="270.3" y="280.7">1</text>
<text x="270.3" y="283">2</text>
<text x="265" y="293.4">1</text>
<text x="265" y="295.7">2</text>
<text x="270.3" y="294.4">1</text>
<text x="270.3" y="296.7">2</text>
</g>
<g font-size="1.6" fill="#808080">
<text x="268.2" y="71.5">JP4</text>
<text x="268.2" y="89.8">JP2</text>
<text x="268.2" y="85.3">Buck Converter</text>
<text x="268.2" y="103.5">I2C LCD</text>
<text x="268.2" y="108.1">JP9</text>
<text x="268.2" y="121.8">Trip/Alarm/Neopixel LED</text>
<text x="268.4" y="137.8">JP3</text>
<text x="268.4" y="147">Trip Reset Switch</text>
<text x="268.2" y="151.6">JP1</text>
<text x="16.8" y="167.3">Vin PWR</text>
<text x="268.2" y="163">Interlock Relay</text>
<text x="268.2" y="165.3">JP5</text>
<text x="19.8" y="176.4">JP14</text>
<text x="268.2" y="178.9">Digital Sensor 1</text>
<text x="268.2" y="183.5">JP6</text>
<text x="268.2" y="197.2">Digital Sensor 2</text>
<text x="268.2" y="201.8">JP7</text>
<text x="268.2" y="215.5">Digital Sensor 3</text>
<text x="268.2" y="220.1">JP8</text>
<text x="268.2" y="233.8">Digital Sensor 4</text>
<text x="268.2" y="238.4">JP10</text>
<text x="268.2" y="254.2">Analog Sensor 1</text>
<text x="268.2" y="256.7">JP12</text>
<text x="268.2" y="272.4">Analog Sensor 2</text>
<text x="268.4" y="277.2">JP11</text>
<text x="268.4" y="286.4">Temp. Sensor 1</text>
<text x="268.4" y="291">JP13</text>
<text x="268.4" y="300.1">Temp. Sensor 2</text>
</g>
<text font-size="1.6" fill="#c90d0c" x="43.7" y="144.8" transform="rotate(-90 43.7 144.8)">+</text>
</svg>
